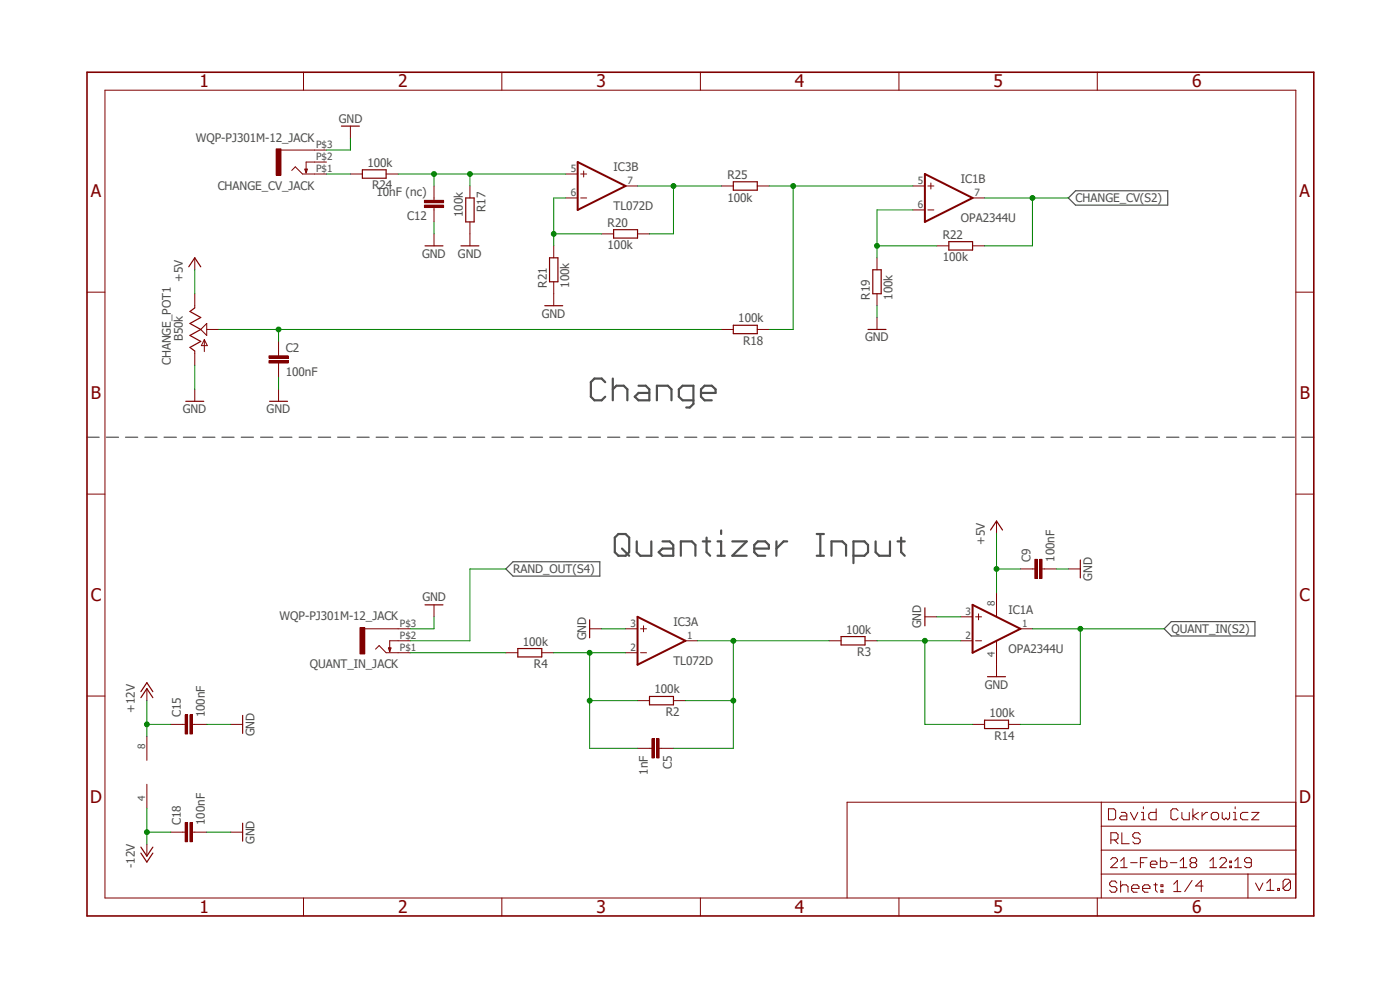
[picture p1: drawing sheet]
<svg xmlns="http://www.w3.org/2000/svg" width="297mm" height="210mm" viewBox="0 0 297 210" stroke-linecap="round" stroke-linejoin="round" font-family="sans-serif">
<path d="M17.9 15l261.2 179.9M279.1 15l-261.2 179.9" fill="none" stroke="#fff" stroke-width=".21"/>
<g fill="none" stroke="#505050" stroke-width=".25">
<path d="M226.7 42l1.5-1.5h19.5v3h-19.5zM18.5 92.8h2.5M22.6 92.8h2.5M26.6 92.8h2.6M30.7 92.8h2.6M34.8 92.8h2.6M38.9 92.8h2.6M43 92.8h2.6M47.1 92.8h2.6M51.2 92.8h2.6M55.3 92.8h2.6M59.4 92.8h2.5"/>
<path d="M63.5 92.8h2.5M67.5 92.8h2.6M71.6 92.8h2.6M75.7 92.8h2.6M79.8 92.8h2.6M83.9 92.8h2.6M88 92.8h2.6M92.1 92.8h2.6M96.2 92.8h2.6M100.2 92.8h2.6M104.4 92.8h2.5M108.5 92.8h2.5"/>
<path d="M112.5 92.8h2.6M116.6 92.8h2.6M120.7 92.8h2.6M124.8 92.8h2.6M128.9 92.8h2.6M133 92.8h2.6M137.1 92.8h2.6M141.1 92.8h2.7M145.2 92.8h2.6M149.4 92.8h2.5M153.4 92.8h2.6M157.5 92.8h2.6"/>
<path d="M161.6 92.8h2.6M165.7 92.8h2.6M169.8 92.8h2.6M173.9 92.8h2.6M178 92.8h2.6M182.1 92.8h2.6M186.1 92.8h2.6M190.2 92.8h2.6M194.3 92.8h2.6M198.4 92.8h2.6M202.5 92.8h2.6M206.6 92.8h2.6"/>
<path d="M210.7 92.8h2.6M214.8 92.8h2.6M218.9 92.8h2.5M223 92.8h2.6M227 92.8h2.7M231.1 92.8h2.6M235.2 92.8h2.6M239.3 92.8h2.6M243.4 92.8h2.6M247.5 92.8h2.6M251.6 92.8h2.6M255.7 92.8h2.6"/>
<path d="M259.8 92.8h2.5M263.9 92.8h2.5M267.9 92.8h2.7M272 92.8h2.6M276.1 92.8h2.6M108.8 119.2h18.5v3h-18.5l-1.5-1.5zM247 133.4l1.5-1.5h17.7v3h-17.7z"/>
</g>
<g fill="none" stroke="#505050" stroke-width=".47">
<path d="M128.4 81.1l-.8-.8h-1.5l-.8 .8v3.1l.8 .7h1.5l.8-.7M130 80.3v4.6M130 82.6l.8-.8h1.5l.8 .8v2.3M135.5 81.8h1.5l.8 .8v2.3h-2.3l-.8-.7 .8-.8h2.3M139.4 84.9v-3.1h2.3l.8 .8v2.3M147.1 84.9h-2.3l-.8-.7v-1.6l.8-.8h2.3v3.9l-.8 .7h-.7M148.7 83.4h3.1v-.8l-.8-.8h-1.5l-.8 .8v1.6l.8 .7h1.5M131.2 113.3h1.5l.8 .7v3.1l-.8 .8h-1.5l-.8-.8v-3.1zM132 116.4l1.5 1.5M135.1 114.9v2.2l.7 .8h2.4v-3M140.5 114.9h1.6l.7 .7v2.3h-2.3l-.8-.8 .8-.7h2.3M144.4 117.9v-3h2.4l.7 .7v2.3"/>
<path d="M149.1 114.9h1.6M149.9 114v3.1l.8 .8M152.2 117.9h1.6M152.2 114.9h.8v3M153 112.5v.8M155.4 114.9h3l-3 3h3M160 116.4h3.1v-.8l-.8-.7h-1.5l-.8 .7v1.5l.8 .8h1.5M164.7 114.9v3M167 114.9h-.8l-1.5 1.5M173.3 113.3h1.5M173.3 117.9h1.5M174 113.3v4.6"/>
<path d="M176.4 117.9v-3h2.3l.8 .7v2.3M181.1 117.9h2.3l.7-.8v-1.5l-.7-.7h-2.3v4.6M185.8 114.9v2.2l.7 .8h2.3v-3M190.4 114.9h1.5M191.2 114v3.1l.7 .8"/>
</g>
<g fill="none" stroke="#800000" stroke-width=".21">
<path d="M22.3 19.1h252.6v171.4h-252.6zM64.4 15.3v3.8M106.5 15.3v3.8M148.6 15.3v3.8M190.7 15.3v3.8M232.8 15.3v3.8M59.6 31.8h7.1M61.9 36.2l.8-.8 1.5 1.5h2.5M66.7 34.4h-1.8v2.3M18.5 62h3.8M274.9 62h3.8M18.5 104.8h3.8"/>
<path d="M274.9 104.8h3.8M18.5 147.7h3.8M274.9 147.7h3.8M233.6 170.2v20.3M233.6 175.3h41.3M235.2 171.6h1.1l.4 .4v1.5l-.4 .4h-1.1zM235.7 178.2h1.1l.4-.4v-.8l-.4-.3h-1.1v2.3M236.4 178.2l.8 .8M237.9 172.3h.8l.4 .4v1.2h-1.2l-.4-.4 .4-.4h1.2M238 176.7v2.3h1.6M239.8 172.3l.8 1.6 .8-1.6M241.9 177l-.4-.3h-.8l-.4 .3v.4l.4 .4h.8l.4 .4v.4l-.4 .4h-.8l-.4-.4"/>
<path d="M242.1 173.9h.9M242.1 172.3h.5v1.6M242.6 171.2v.4M245.3 171.6v2.3h-1.2l-.4-.4v-.8l.4-.4h1.2M249.9 172l-.3-.4h-.8l-.4 .4v1.5l.4 .4h.8l.3-.4M250.7 172.3v1.2l.4 .4h1.2v-1.6M253.1 171.6v2.3M254.3 172.3l-1.2 .8 1.2 .8M255 172.3v1.6M256.2 172.3h-.4l-.8 .8M257 172.7l.3-.4h.8l.4 .4v.8l-.4 .4h-.8l-.3-.4zM259.3 172.3v1.2l.4 .4 .4-.4 .4 .4 .4-.4v-1.2"/>
<path d="M261.7 173.9h.7M261.7 172.3h.3v1.6M262 171.2v.4M264.8 172.3h-1.2l-.4 .4v.8l.4 .4h1.2M265.6 172.3h1.5l-1.5 1.6h1.5M274.9 170.2h-95.2v20.3M64.4 190.5v3.8M106.5 190.5v3.8M148.6 190.5v3.8M190.7 190.5v3.8M232.8 190.5v3.8M233.6 185.4h41.3"/>
<path d="M233.6 180.3h41.3M235.6 182.3l.4-.4h.7l.4 .4v.4l-1.5 1.4h1.5M236.9 187.3l-.3-.4h-.8l-.4 .4v.4l.4 .4h.8l.3 .4v.3l-.3 .5h-.8l-.4-.5M237.7 182.7l.8-.8v2.2M237.7 184.1h1.4M237.7 186.9v2.4M237.7 188.1l.4-.4h.8l.4 .4v1.2M239.9 183h1.4M240.1 188.5h1.5v-.4l-.3-.4h-.8l-.4 .4v.7l.4 .5h.8M241.9 183h.8M242.4 188.5h1.6v-.4l-.4-.4h-.8l-.4 .4v.7l.4 .5h.8M243.4 181.9h-1.5v2.2"/>
<path d="M244.1 183.3h1.3v-.3l-.3-.3h-.7l-.3 .3v.7l.3 .4h.7M244.8 187.7h.7M245.2 187.3v1.5l.3 .5M246.2 181.9v2.2h1l.4-.4v-.7l-.4-.3h-1M246.3 188.8h.4v.5h-.4zM246.3 187.7h.4v.4h-.4zM248.3 183h1.4M249 187.6l.8-.8v2.3M249 189.1h1.5M250.4 184.1h1.4M250.4 182.7l.7-.8v2.2M252.8 183l-.3 .3v.4l.3 .4h.7l.4-.4v-.4l-.4-.3"/>
<path d="M252.8 183l-.3-.3v-.4l.3-.4h.7l.4 .4v.4l-.4 .3M252.8 183h.7M252.9 186.8l-1.6 2.3M255.2 188h-1.5l1.1-1.2v2.3M256.7 184.1h1.4M256.7 182.7l.7-.8v2.2M258.8 182.3l.3-.4h.7l.4 .4v.4l-1.4 1.4h1.4M260.9 183.7h.3v.4h-.3zM260.9 182.7h.3v.3h-.3zM262 184.1h1.4M262 182.7l.6-.8v2.2M264.8 185.4v5.1"/>
<path d="M265.5 183h-1.1l-.4-.3v-.4l.4-.4h.7l.4 .4v1.4l-.4 .4h-.7l-.4-.4M266.4 187.3l.8 1.6 .7-1.6M268.7 187.3l.8-.8v2.4M268.7 188.9h1.6M271.1 188.5h.3v.4h-.3zM273.8 186.9v1.6l-.4 .4h-.8l-.4-.4M273.8 186.9l-.4-.4h-.8l-.4 .4v1.6M273.8 186.9l-1.6 1.6"/>
</g>
<path d="M18.5 15.3h260.2v179h-260.2z" fill="none" stroke="#800000" stroke-width=".34"/>
<path d="M64.7 35.9h.5l-.3 .8z" fill="none" stroke="#800000" stroke-width=".25"/>
<path d="M58.6 31.6h1v5.6h-1z" fill-rule="evenodd" fill="#800000"/>
<path d="M58.6 31.6h1v5.6h-1zM66.7 31.8h2.6M66.7 36.9h2.6M66.7 34.4h2.6M77.4 133.4h7.1M79.7 137.7l.7-.8 1.5 1.6h2.6M84.5 135.9h-1.8v2.3" fill="none" stroke="#800000" stroke-width=".21"/>
<path d="M82.4 137.5h.5l-.2 .7z" fill="none" stroke="#800000" stroke-width=".25"/>
<path d="M76.4 133.1h1v5.6h-1z" fill-rule="evenodd" fill="#800000"/>
<g fill="none" stroke="#800000" stroke-width=".21">
<path d="M74.3 26.8v2.5M193.7 39.5h2.5M196.8 39.5h1.3M197.5 38.8v1.3M193.7 44.5h2.5M196.8 44.5h1.3M206.3 42h2.6M211.4 110.5v2.6M76.4 133.1h1v5.6h-1zM84.5 133.4h2.5M84.5 138.5h2.5M84.5 135.9h2.5"/>
<path d="M92.1 128.3v2.6M107.3 138.5h2.6M114.9 138.5h2.6M203.8 135.9h2.5M203.8 130.9h2.5M207 135.9h1.2M207 130.9h1.2M207.6 130.2v1.3M211.4 125.8v5.1M211.4 135.9v7.7M216.5 133.4h2.5M219 120.7h.5"/>
<path d="M221.1 120.7h.5"/>
</g>
<path d="M72.4 26.8h3.8M210.1 112.4l1.3-1.9 1.3 1.9M90.2 128.3h3.8M109.9 137.6h5v1.8h-5zM209.5 143.6h3.8" fill="none" stroke="#800000" stroke-width=".25"/>
<path d="M196.2 36.9l10.1 5.1-10.1 5.1zM206.3 128.3l10.2 5.1-10.2 5.1z" fill="none" stroke="#800000" stroke-width=".42"/>
<path d="M220.6 118.7h.5v4h-.5z" fill-rule="evenodd" fill="#800000"/>
<path d="M220.6 118.7h.5v4h-.5z" fill="none" stroke="#800000" stroke-width=".21"/>
<path d="M219.5 118.7h.5v4h-.5z" fill-rule="evenodd" fill="#800000"/>
<g fill="none" stroke="#800000" stroke-width=".21">
<path d="M74.3 36.9h2.6M81.9 36.9h2.6M153 39.5h2.6M160.7 39.5h2.5M92.1 42v.5M92.1 44v.5M186.1 54.7v2.5M198.8 52.2h2.5M206.3 52.2h2.6M153 69.9h2.6M160.7 69.9h2.5M186.1 62.3v2.6"/>
<path d="M186.1 67.4v2.5M219.5 118.7h.5v4h-.5zM216.5 120.7h2.5M221.6 120.7h2.5M226.7 120.7h2.5"/>
</g>
<path d="M76.9 36h5v1.8h-5zM155.6 38.6h5.1v1.7h-5.1zM185.2 57.2h1.7v5.1h-1.7zM201.3 51.3h5v1.7h-5zM155.6 69h5.1v1.8h-5.1zM184.1 69.9h3.9M229.2 118.8v3.8" fill="none" stroke="#800000" stroke-width=".25"/>
<path d="M90 42.5h4.1v.5h-4.1z" fill-rule="evenodd" fill="#800000"/>
<path d="M90 42.5h4.1v.5h-4.1z" fill="none" stroke="#800000" stroke-width=".21"/>
<path d="M90 43.5h4.1v.5h-4.1z" fill-rule="evenodd" fill="#800000"/>
<g fill="none" stroke="#800000" stroke-width=".21">
<path d="M92.1 39.5v2.5M41.3 54.7v2.5M90 43.5h4.1v.5h-4.1zM92.1 44.5v2.6M92.1 49.6v2.6M41.3 62.3v3M41.3 74.5v3M43.3 72.1v2.5M43.3 72.1l.7 1.2h-1.3zM43.9 68.6v2.6l-1.3-1.3zM43.9 69.9h2.5M59.1 75v.5"/>
<path d="M59.1 77v.5M41.3 82.6v2.5"/>
</g>
<path d="M40 56.6l1.3-1.9 1.3 1.9M90.2 52.2h3.8M41.3 65.3l-1 .8 2.3 1.3-2.3 1.2 2.3 1.3-2.3 1.3 2.3 1.2-2.3 1.3 1 .8M39.4 85.1h3.8" fill="none" stroke="#800000" stroke-width=".25"/>
<path d="M57.1 76.5h4v.5h-4z" fill-rule="evenodd" fill="#800000"/>
<path d="M57.1 76.5h4v.5h-4z" fill="none" stroke="#800000" stroke-width=".21"/>
<path d="M57.1 75.5h4v.5h-4z" fill-rule="evenodd" fill="#800000"/>
<g fill="none" stroke="#800000" stroke-width=".21">
<path d="M57.1 75.5h4v.5h-4zM59.1 72.4v2.6M59.1 77.5v2.6M59.1 82.6v2.5M125.1 133.4h2.5M132.7 133.4h2.6M132.7 138.5h2.6M135.9 133.4h1.3M135.9 138.5h1.3M136.5 132.8v1.2M145.4 135.9h2.6M31.2 156.2v5.1"/>
<path d="M135.3 148.6h2.5M137.8 158.7h.5M139.8 158.7h.5M142.9 148.6h2.5M31.2 166.4v5"/>
</g>
<path d="M57.2 85.1h3.8M125.1 131.5v3.8M137.8 147.7h5.1v1.8h-5.1z" fill="none" stroke="#800000" stroke-width=".25"/>
<path d="M135.3 130.9l10.1 5-10.1 5.1z" fill="none" stroke="#800000" stroke-width=".42"/>
<path d="M138.3 156.7h.5v4.1h-.5z" fill-rule="evenodd" fill="#800000"/>
<path d="M138.3 156.7h.5v4.1h-.5z" fill="none" stroke="#800000" stroke-width=".21"/>
<path d="M139.3 156.7h.5v4.1h-.5z" fill-rule="evenodd" fill="#800000"/>
<path d="M175.9 135.9h2.5M183.5 135.9h2.6M196.2 130.9h2.6M31.2 146.1v2.5M38.8 153.7h.5M40.8 153.7h.5M135.3 158.7h2.5M139.3 156.7h.5v4.1h-.5zM140.3 158.7h2.6M206.3 153.7h2.6M214 153.7h2.5M31.2 179.1v2.5" fill="none" stroke="#800000" stroke-width=".21"/>
<path d="M178.4 135h5.1v1.8h-5.1zM196.2 128.9v3.9M29.9 148l1.3-1.9 1.2 1.9M29.9 146.7l1.3-1.9 1.2 1.9M208.9 152.8h5.1v1.8h-5.1zM29.9 179.7l1.3 1.9 1.2-1.9M29.9 181l1.3 1.9 1.2-1.9" fill="none" stroke="#800000" stroke-width=".25"/>
<path d="M40.3 151.6h.5v4.1h-.5z" fill-rule="evenodd" fill="#800000"/>
<path d="M40.3 151.6h.5v4.1h-.5z" fill="none" stroke="#800000" stroke-width=".21"/>
<path d="M39.3 151.6h.5v4.1h-.5z" fill-rule="evenodd" fill="#800000"/>
<path d="M36.2 153.7h2.6M39.3 151.6h.5v4.1h-.5zM41.3 153.7h2.6M38.8 176.5h.5M40.8 176.5h.5" fill="none" stroke="#800000" stroke-width=".21"/>
<path d="M40.3 174.5h.5v4.1h-.5z" fill-rule="evenodd" fill="#800000"/>
<path d="M40.3 174.5h.5v4.1h-.5z" fill="none" stroke="#800000" stroke-width=".21"/>
<path d="M39.3 174.5h.5v4.1h-.5z" fill-rule="evenodd" fill="#800000"/>
<g fill="none" stroke="#800000" stroke-width=".21">
<path d="M99.7 39.5v2.5M120 36.9h2.6M123.2 36.9h1.3M123.8 36.3v1.2M132.7 39.5h2.6M99.7 47.1v5.1M117.5 52.2v2.5M117.5 59.8v5.1M120 42h2.6M123.2 42h1.3M127.6 49.6h2.6M135.3 49.6h2.5"/>
<path d="M48.9 153.7h2.6M36.2 176.5h2.6M39.3 174.5h.5v4.1h-.5zM41.3 176.5h2.6M48.9 176.5h2.6"/>
</g>
<path d="M97.8 52.2h3.8M98.8 42h1.8v5.1h-1.8zM116.6 54.7h1.8v5.1h-1.8zM130.2 48.7h5.1v1.8h-5.1zM115.6 64.9h3.8M51.5 151.8v3.8M51.5 174.6v3.8" fill="none" stroke="#800000" stroke-width=".25"/>
<path d="M122.6 34.4l10.1 5.1-10.1 5z" fill="none" stroke="#800000" stroke-width=".42"/>
<g fill="none" stroke="#008000" stroke-width=".21">
<path d="M74.3 29.3v2.5h-5M92.1 47.1v2.5M41.3 77.5v5.1M186.1 64.9v2.5M59.1 80.1v2.5M211.4 113.1v12.7M87 138.5h20.3M92.1 130.9v2.5h-5.1M127.6 133.4h5.1M198.8 130.9h5M211.4 120.7h5.1M224.1 120.7h2.6"/>
<path d="M43.9 153.7h5M43.9 176.5h5"/>
</g>
<circle cx="211.4" cy="120.7" r=".51" fill="#008000"/>
<g fill="none" stroke="#008000" stroke-width=".21">
<path d="M41.3 57.2v5.1M208.9 42h10.1v10.2h-10.1"/>
<circle cx="211.4" cy="120.7" r=".51"/>
</g>
<circle cx="219" cy="42" r=".51" fill="#008000"/>
<g fill="none" stroke="#008000" stroke-width=".21">
<path d="M219 42h7.7M107.3 120.7h-7.6v15.2h-12.7M219 133.4h28M229.2 133.4v20.3h-12.7"/>
<circle cx="219" cy="42" r=".51"/>
</g>
<circle cx="229.2" cy="133.4" r=".51" fill="#008000"/>
<g fill="none" stroke="#008000" stroke-width=".21">
<path d="M186.1 52.2h12.7M193.7 44.5h-7.6v10.2"/>
<circle cx="229.2" cy="133.4" r=".51"/>
</g>
<circle cx="186.1" cy="52.2" r=".51" fill="#008000"/>
<g fill="none" stroke="#008000" stroke-width=".21">
<path d="M84.5 36.9h15.2M92.1 36.9v2.6"/>
<circle cx="186.1" cy="52.2" r=".51"/>
</g>
<circle cx="92.1" cy="36.9" r=".51" fill="#008000"/>
<g fill="none" stroke="#008000" stroke-width=".21">
<path d="M120 36.9h-20.3v2.6"/>
<circle cx="92.1" cy="36.9" r=".51"/>
</g>
<circle cx="99.7" cy="36.9" r=".51" fill="#008000"/>
<g fill="none" stroke="#008000" stroke-width=".21">
<path d="M46.4 69.9h106.6M59.1 69.9v2.5"/>
<circle cx="99.7" cy="36.9" r=".51"/>
</g>
<circle cx="59.1" cy="69.9" r=".51" fill="#008000"/>
<g fill="none" stroke="#008000" stroke-width=".21">
<path d="M69.3 36.9h5M163.2 39.5h30.5M168.3 39.5v30.4h-5.1"/>
<circle cx="59.1" cy="69.9" r=".51"/>
</g>
<circle cx="168.3" cy="39.5" r=".51" fill="#008000"/>
<g fill="none" stroke="#008000" stroke-width=".21">
<path d="M117.5 138.5h15.2M125.1 138.5v10.1h10.2"/>
<circle cx="168.3" cy="39.5" r=".51"/>
</g>
<circle cx="125.1" cy="138.5" r=".51" fill="#008000"/>
<g fill="none" stroke="#008000" stroke-width=".21">
<path d="M125.1 148.6v10.1h10.2"/>
<circle cx="125.1" cy="138.5" r=".51"/>
</g>
<circle cx="125.1" cy="148.6" r=".51" fill="#008000"/>
<g fill="none" stroke="#008000" stroke-width=".21">
<path d="M148 135.9h27.9M155.6 135.9v12.7h-10.2"/>
<circle cx="125.1" cy="148.6" r=".51"/>
</g>
<circle cx="155.6" cy="135.9" r=".51" fill="#008000"/>
<g fill="none" stroke="#008000" stroke-width=".21">
<path d="M155.6 148.6v10.1h-12.7"/>
<circle cx="155.6" cy="135.9" r=".51"/>
</g>
<circle cx="155.6" cy="148.6" r=".51" fill="#008000"/>
<g fill="none" stroke="#008000" stroke-width=".21">
<path d="M186.1 135.9h17.7M196.2 135.9v17.8h10.1"/>
<circle cx="155.6" cy="148.6" r=".51"/>
</g>
<circle cx="196.2" cy="135.9" r=".51" fill="#008000"/>
<g fill="none" stroke="#008000" stroke-width=".21">
<path d="M31.2 148.6v7.6M31.2 153.7h5"/>
<circle cx="196.2" cy="135.9" r=".51"/>
</g>
<circle cx="31.2" cy="153.7" r=".51" fill="#008000"/>
<g fill="none" stroke="#008000" stroke-width=".21">
<path d="M31.2 171.4v7.7M31.2 176.5h5"/>
<circle cx="31.2" cy="153.7" r=".51"/>
</g>
<circle cx="31.2" cy="176.5" r=".51" fill="#008000"/>
<g fill="none" stroke="#008000" stroke-width=".21">
<path d="M135.3 39.5h17.7M142.9 39.5v10.1h-5.1"/>
<circle cx="31.2" cy="176.5" r=".51"/>
</g>
<circle cx="142.9" cy="39.5" r=".51" fill="#008000"/>
<g fill="none" stroke="#008000" stroke-width=".21">
<path d="M117.5 49.6h10.1M120 42h-2.5v10.2"/>
<circle cx="142.9" cy="39.5" r=".51"/>
</g>
<circle cx="117.5" cy="49.6" r=".51" fill="#008000"/>
<circle cx="117.5" cy="49.6" r=".51" fill="none" stroke="#008000" stroke-width=".21"/>
<g font-size="3.7" fill="#800000">
<text x="42.3" y="18.5">1</text>
<text x="84.5" y="18.5">2</text>
<text x="126.6" y="18.5">3</text>
<text x="168.7" y="18.5">4</text>
<text x="210.8" y="18.5">5</text>
<text x="252.9" y="18.5">6</text>
<text x="19.3" y="41.9">A</text>
<text x="275.7" y="41.9">A</text>
<text x="19.3" y="84.7">B</text>
<text x="275.8" y="84.7">B</text>
<text x="19.3" y="127.5">C</text>
<text x="275.7" y="127.5">C</text>
<text x="19.1" y="170.4">D</text>
<text x="275.6" y="170.4">D</text>
<text x="42.3" y="193.7">1</text>
<text x="84.5" y="193.7">2</text>
<text x="126.6" y="193.7">3</text>
<text x="168.7" y="193.7">4</text>
<text x="210.8" y="193.7">5</text>
<text x="252.9" y="193.7">6</text>
</g>
<g font-size="2.5" fill="#505050">
<text x="71.9" y="26">GND</text>
<text x="41.5" y="30.1">WQP-PJ301M-12_JACK</text>
<text x="77.9" y="35.4">100k</text>
<text x="46.2" y="40.2">CHANGE_CV_JACK</text>
<text x="79" y="40.2">R24</text>
<text x="79.9" y="41.6">10nF (nc)</text>
<text x="130.2" y="36.3">IC3B</text>
<text x="154.3" y="37.9">R25</text>
<text x="203.8" y="38.8">IC1B</text>
<text x="86.4" y="46.7">C12</text>
<text x="98.2" y="46" transform="rotate(-90 98.2 46)">100k</text>
<text x="103" y="45" transform="rotate(-90 103 45)">R17</text>
<text x="130.2" y="44.5">TL072D</text>
<text x="154.3" y="42.8">100k</text>
<text x="203.8" y="47.1">OPA2344U</text>
<text x="228.2" y="42.9">CHANGE_CV(S2)</text>
<text x="128.9" y="52.9">100k</text>
<text x="128.9" y="48.1">R20</text>
<text x="200" y="50.6">R22</text>
<text x="38.8" y="59.8" transform="rotate(-90 38.8 59.8)">+5V</text>
<text x="89.5" y="54.7">GND</text>
<text x="97.2" y="54.7">GND</text>
<text x="200" y="55.5">100k</text>
<text x="116" y="61" transform="rotate(-90 116 61)">R21</text>
<text x="120.8" y="61" transform="rotate(-90 120.8 61)">100k</text>
<text x="184.5" y="63.6" transform="rotate(-90 184.5 63.6)">R19</text>
<text x="189.4" y="63.6" transform="rotate(-90 189.4 63.6)">100k</text>
<text x="114.9" y="67.4">GND</text>
<text x="156.6" y="68.4">100k</text>
<text x="36.2" y="77.5" transform="rotate(-90 36.2 77.5)">CHANGE_POT1</text>
<text x="38.8" y="72.4" transform="rotate(-90 38.8 72.4)">B50k</text>
<text x="60.6" y="74.6">C2</text>
<text x="157.7" y="73.2">R18</text>
<text x="183.5" y="72.4">GND</text>
<text x="60.6" y="79.7">100nF</text>
<text x="38.8" y="87.7">GND</text>
<text x="56.6" y="87.7">GND</text>
<text x="208.9" y="115.6" transform="rotate(-90 208.9 115.6)">+5V</text>
<text x="218.7" y="119.2" transform="rotate(-90 218.7 119.2)">C9</text>
<text x="223.7" y="119.2" transform="rotate(-90 223.7 119.2)">100nF</text>
<text x="108.8" y="121.6">RAND_OUT(S4)</text>
<text x="231.7" y="123.2" transform="rotate(-90 231.7 123.2)">GND</text>
<text x="59.3" y="131.6">WQP-PJ301M-12_JACK</text>
<text x="89.6" y="127.6">GND</text>
<text x="214" y="130.2">IC1A</text>
<text x="110.9" y="137">100k</text>
<text x="124.3" y="135.8" transform="rotate(-90 124.3 135.8)">GND</text>
<text x="142.9" y="132.8">IC3A</text>
<text x="179.5" y="134.4">100k</text>
<text x="195.5" y="133.3" transform="rotate(-90 195.5 133.3)">GND</text>
<text x="248.5" y="134.3">QUANT_IN(S2)</text>
<text x="65.7" y="141.8">QUANT_IN_JACK</text>
<text x="113.3" y="141.7">R4</text>
<text x="142.9" y="141">TL072D</text>
<text x="181.9" y="139.2">R3</text>
<text x="214" y="138.5">OPA2344U</text>
<text x="138.9" y="147.1">100k</text>
<text x="208.9" y="146.1">GND</text>
<text x="28.6" y="151.2" transform="rotate(-90 28.6 151.2)">+12V</text>
<text x="38.4" y="152.2" transform="rotate(-90 38.4 152.2)">C15</text>
<text x="43.5" y="152.2" transform="rotate(-90 43.5 152.2)">100nF</text>
<text x="141.2" y="151.9">R2</text>
<text x="209.9" y="152.2">100k</text>
<text x="54" y="156.2" transform="rotate(-90 54 156.2)">GND</text>
<text x="210.9" y="157">R14</text>
<text x="137.4" y="164.3" transform="rotate(-90 137.4 164.3)">1nF</text>
<text x="142.5" y="163.1" transform="rotate(-90 142.5 163.1)">C5</text>
<text x="38.4" y="175" transform="rotate(-90 38.4 175)">C18</text>
<text x="43.5" y="175" transform="rotate(-90 43.5 175)">100nF</text>
<text x="54" y="179.1" transform="rotate(-90 54 179.1)">GND</text>
<text x="28.6" y="184.2" transform="rotate(-90 28.6 184.2)">-12V</text>
</g>
<g font-size="2.1" fill="#505050">
<text x="67.1" y="31.5">P$3</text>
<text x="67.1" y="34">P$2</text>
<text x="67.1" y="36.5">P$1</text>
<text x="121.1" y="41.6">6</text>
<text x="121.1" y="36.5">5</text>
<text x="133.1" y="39.1">7</text>
<text x="194.7" y="39.1">5</text>
<text x="206.7" y="41.6">7</text>
<text x="194.7" y="44.2">6</text>
<text x="204.9" y="130.5">3</text>
<text x="211.1" y="128.5" transform="rotate(-90 211.1 128.5)">8</text>
<text x="84.8" y="133">P$3</text>
<text x="84.8" y="135.6">P$2</text>
<text x="133.8" y="133">3</text>
<text x="145.8" y="135.6">1</text>
<text x="204.9" y="135.6">2</text>
<text x="216.9" y="133">1</text>
<text x="84.8" y="138.1">P$1</text>
<text x="133.8" y="138.1">2</text>
<text x="211.1" y="139.4" transform="rotate(-90 211.1 139.4)">4</text>
<text x="30.8" y="159" transform="rotate(-90 30.8 159)">8</text>
<text x="30.8" y="169.9" transform="rotate(-90 30.8 169.9)">4</text>
</g>
</svg>
